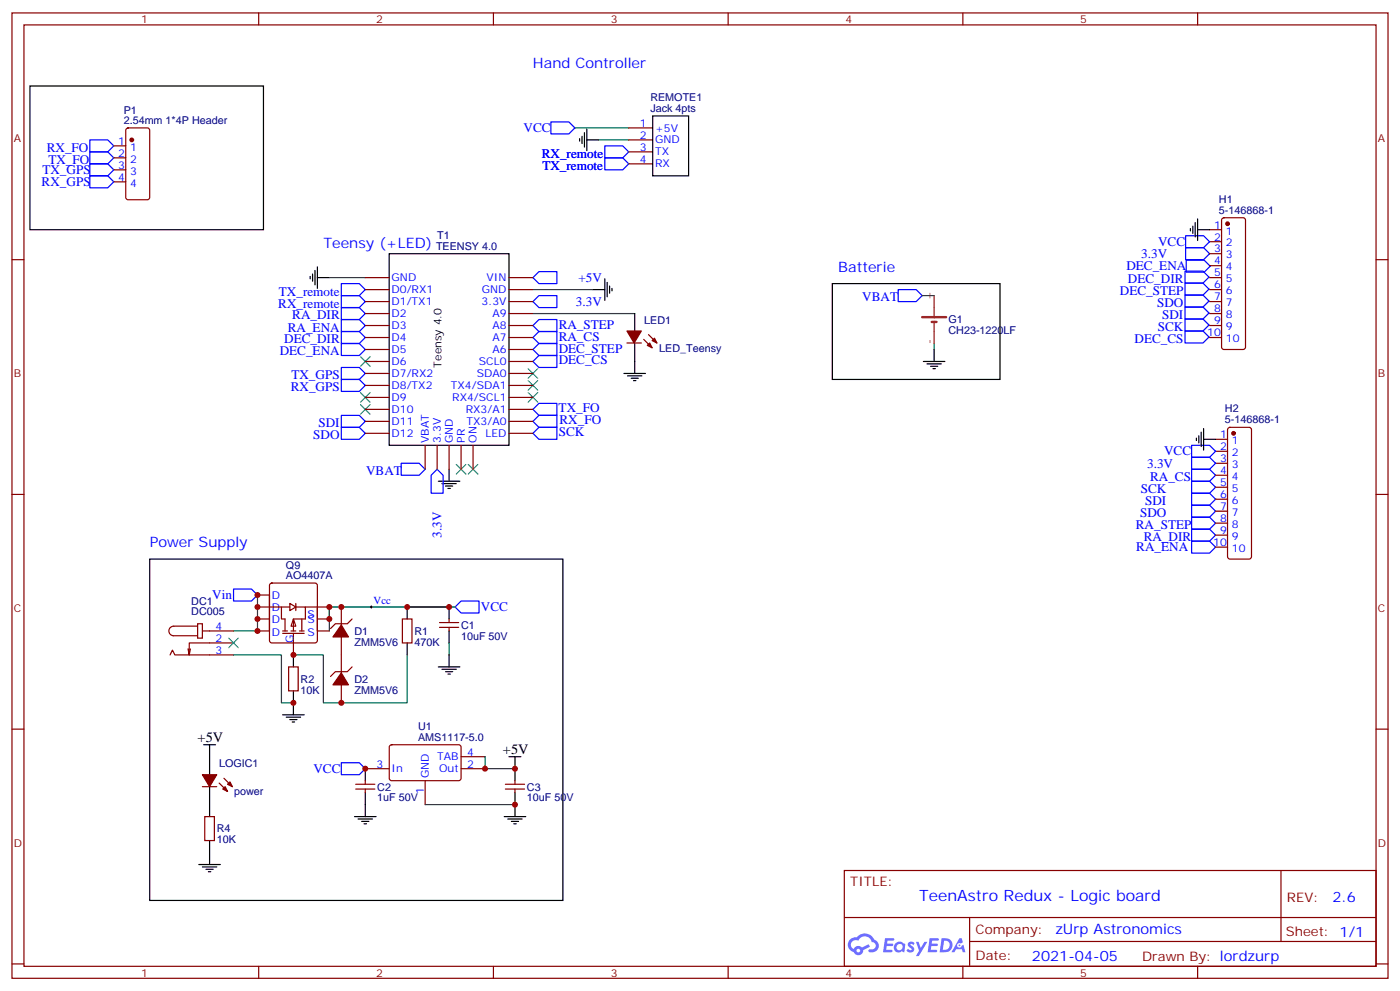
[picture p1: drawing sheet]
<svg xmlns="http://www.w3.org/2000/svg" width="412mm" height="292mm" viewBox="0 0 412 292" stroke-linecap="round" stroke-linejoin="round" font-family="sans-serif">
<g fill="none" stroke="#870000" stroke-width=".35">
<path d="M3.5 3.8h405.4v284.3h-405.4zM7.1 7.3h398.2v277.3h-398.2zM76.2 3.8v3.5M145.3 3.8v3.5M214.5 3.8v3.5M283.6 3.8v3.5M352.8 3.8v3.5M3.5 76.5h3.6M405.3 76.5h3.6M3.5 145.6h3.6M405.3 145.6h3.6M3.5 214.8h3.6"/>
<path d="M405.3 214.8h3.6M248.7 256.4h156.6v28.2h-156.6zM377.3 256.4v20.9M248.7 270.2h156.5M285.6 277.3h119.6M285.6 270.2v14.2M3.5 283.9h3.6M76.2 284.6v3.5M145.3 284.6v3.5M214.5 284.6v3.5M283.6 284.6v3.5M352.8 284.6v3.5"/>
<path d="M405.3 283.9h3.6"/>
</g>
<g fill="#5487ff">
<path d="M267.7 277.6a1.22 1.22 0 0 1 1.7 .2l-.4 .6a.47 .47 0 0 0-.3-.4 .47 .47 0 0 0-.5 .2l.1 .2a1.14 1.14 0 0 1 .8 1.8 1.14 1.14 0 0 1-1.9 0l-.2-.2 .5-.6 .7 .5a.29 .29 0 0 0 .3-.3 .29 .29 0 0 0-.2-.3 1.04 1.04 0 0 1-.6-1.7z"/>
<path d="M260.7 276.3h2.4l.3 .2-.2 .5-1.8 .1-.1 .8h1.5l.3 .4-.3 .4h-1.6l-.2 1.1h1.7l.2 .3-.2 .3-2.6 .1z"/>
<path d="M273.8 276.3h2.4l.3 .2-.1 .5-1.8 .1-.2 .8h1.6l.3 .4-.4 .4h-1.6l-.1 1.1h1.7l.2 .3-.2 .3-2.6 .1z"/>
<path d="M282.6 276.3h.7l.3 1.3-.6 .3a.69 .69 0 0 0-1 .3 .69 .69 0 0 0 .4 .9 .69 .69 0 0 0 .9-.6l.5-.2 .6 2.2h-.8l-.2-.9h-1.8l-.5 .9h-.8z"/>
<path d="M269.8 277.4h.8l.6 1.8 1.1-1.8h.9l-2.6 4.2h-.8l.9-1.5z"/>
<path d="M277.4 276.3l-.6 4.2h1.3a2.11 2.11 0 0 0 2.5-2.1 2.11 2.11 0 0 0-2.5-2.1zM278.1 277.1a1.39 1.39 0 0 1 1.7 1.4 1.39 1.39 0 0 1-1.8 1.3h-.3z"/>
<path d="M263.7 277.9a1.54 1.54 0 0 0-.1 2.2 1.54 1.54 0 0 0 2.2 .1l.6 .3 .3-2.3-.2-.3h-.4a1.49 1.49 0 0 0-2.4 0zM264 278.9a.94 .94 0 0 1 1.8 0 .94 .94 0 0 1-1.8 0z"/>
<path d="M250.4 276.7a2.18 2.18 0 0 0 1.1 3.7 1.44 1.44 0 0 0 1.6 .9 1.44 1.44 0 0 0 1.2-1.4l2-1.1-.5-.7-1.9 1a1.47 1.47 0 0 0-2.4 .4 1.39 1.39 0 0 1-.7-1.9 1.39 1.39 0 0 1 2-.5 2.12 2.12 0 0 1 2.2-1.3 2.12 2.12 0 0 1 1.9 1.7 1.14 1.14 0 0 1 1.1 1.4 1.14 1.14 0 0 1-1.7 .7 .43 .43 0 0 0-.5 .4 .43 .43 0 0 0 .4 .5 1.98 1.98 0 0 0 2.5-1.2 1.98 1.98 0 0 0-1.2-2.6 3.1 3.1 0 0 0-5.3-.6l-.9 .1zM252.3 280a.55 .55 0 0 1 1.1 0 .55 .55 0 0 1-1.1 0z"/>
<circle cx="282.6" cy="278.4" r=".26"/>
</g>
<g fill="none" stroke="#00f" stroke-width=".35">
<path d="M178.2 46.5h5.2l1.8 1.8-1.8 1.7h-5.2zM178.2 43h5.2l1.8 1.7-1.8 1.8h-5.2zM100.5 94.1h5.3l1.8 1.8-1.8 1.7h-5.3zM100.5 83.5h5.3l1.8 1.8-1.8 1.8h-5.3zM100.5 87.1h5.3l1.8 1.7-1.8 1.8h-5.3zM100.5 90.6h5.3l1.8 1.8-1.8 1.7h-5.3zM100.5 97.6h5.3l1.8 1.8-1.8 1.8h-5.3zM157 81.8l1.7-1.8h5.3v3.5h-5.3zM157 95.9l1.7-1.8h5.3v3.5h-5.3zM157 99.4l1.7-1.8h5.3v3.6h-5.3zM264.6 85.3h5.3l1.7 1.8-1.7 1.7h-5.3zM100.5 101.2h5.3l1.8 1.7-1.8 1.8h-5.3z"/>
<path d="M157 102.9l1.7-1.7h5.3v3.5h-5.3zM157 106.5l1.7-1.8h5.3v3.5h-5.3zM100.5 125.9h5.3l1.8 1.7-1.8 1.8h-5.3zM100.5 122.3h5.3l1.8 1.8-1.8 1.8h-5.3zM118.2 136.5h5.3l1.7 1.7-1.7 1.8h-5.3zM158.7 125.9h5.3v3.5h-5.3l-1.7-1.8zM68.8 173.5h5.3l1.7 1.8-1.7 1.7h-5.3zM134.1 178.8l1.7-1.8h5.3v3.6h-5.3zM100.5 224.6h5.3l1.8 1.8-1.8 1.8h-5.3z"/>
</g>
<g fill="none" stroke="#000" stroke-width=".35">
<path d="M8.8 25.3h68.8v42.4h-68.8zM172.2 39.1v4.2M172.9 38v6.4M192.3 34.1h10.5v17.7h-10.5zM170.7 40.9v.7M171.4 40.1v2.2M172.9 41.2h3.5M92.8 79.7v4.2M93.5 78.6v6.3M91.4 81.4v.7M92.1 80.7v2.1M93.5 81.8h3.5"/>
<path d="M174.6 85.3h3.6M178.2 82.1v6.4M178.9 83.2v4.2M179.6 84.2v2.2M180.3 84.9v.8M187 92.4v5.2M245.2 83.5h49.4v28.3h-49.4zM183.8 110h6.3M184.9 110.7h4.2M185.9 111.4h2.1M186.6 112.1h.7M187 101.2v8.8"/>
<path d="M272 106.5h6.3M273 107.2h4.3M274.1 107.9h2.1M274.8 108.6h.7M275.2 102.9v3.6M132.3 138.2v3.5M129.1 141.7h6.4M130.2 142.5h4.2M131.2 143.2h2.1M131.9 143.9h.7M44.1 164.7h121.7v100.5h-121.7zM119.9 178.8v3.5"/>
<path d="M132.3 178.8v3.5M86.4 192.9v3.5M119.9 189.4v3.5M132.3 185.8v3.6M86.4 203.5v3.5M61.7 222.9v5.3M61.7 231.7v8.8M107.6 226.4v3.5M107.6 233.5v7M149.9 222.9h3.6M151.7 222.9v3.5M151.7 237v3.5"/>
<path d="M58.6 254.6h6.3M59.6 255.3h4.3M60.7 256h2.1M61.4 256.8h.7M61.7 247.6v7M104.4 240.5h6.4M105.5 241.2h4.2M106.5 241.9h2.2M107.2 242.6h.7M148.5 240.5h6.4M149.6 241.2h4.2M150.6 241.9h2.2"/>
<path d="M151.3 242.6h.7"/>
</g>
<path d="M169.3 37.7h15.9M176.4 41.2h8.8M97 81.8h10.6M157 92.4h30M157 85.3h17.6M271.6 87.1h3.6M275.2 101.2v1.7M75.8 175.3v10.5h-7M97 178.8v7M132.3 178.8h-35.3v3.5" fill="none" stroke="#008700" stroke-width=".35"/>
<g fill="none" stroke="#870000" stroke-width=".35">
<path d="M185.2 37.7h7.1M185.2 41.2h7.1M185.2 44.7h7.1M185.2 48.3h7.1M189.6 100l2.5 2.4M191 98.6l2.5 2.4M184.7 101h4.2M75.8 178.8h7.1M75.8 175.3h3.6v10.5h-3.6M79.6 171.9l.5-.2h12.7l.5 .2 .2 .5v16.3l-.2 .5-.5 .2h-12.7l-.5-.3-.2-.4v-16.3zM90 178.8h7M93.5 178.8v7h3.5"/>
<path d="M100.5 178.8v5.3M75.8 182.3h3.6M85 196.4h2.8v7.1h-2.8zM86.4 186.5v6.4M93.5 182.3h3.5M100.5 187.6v10.6M103.7 196.4l-1.4 1.4h-3.5l-1.4 1.4M103.7 182.3l-1.4 1.4h-3.5l-1.4 1.4M118.5 182.3h2.9v7.1h-2.9zM129.5 184.8h5.6M129.5 183.4h5.6M132.3 182.3v1.1"/>
<path d="M132.3 184.8v1M100.5 201.7v5.3M59.6 231.7h4.3M64.6 230.6l2.4 2.5M66 229.2l2.4 2.5M104.8 232.4h5.6M104.8 231h5.6M107.6 229.9v1.1M107.6 232.4v1.1M60.3 240.5h2.8v7.1h-2.8z"/>
</g>
<path d="M271.6 93.4h7.1M274.5 94.8h1.4" fill="none" stroke="#8c2424" stroke-width=".71"/>
<path d="M275.2 87.1v6.3M275.2 94.8v6.4" fill="none" stroke="#8c2424" stroke-width=".35"/>
<g fill="#870000" stroke="#870000" stroke-width=".35">
<path d="M184.7 97.5h4.2l-2.1 3.5z"/>
<path d="M191.4 101l.7 1.4-1.4-.7z"/>
<path d="M192.1 100.3l.7-.7 .7 1.4z"/>
<path d="M59.6 228.2h4.3l-2.2 3.5z"/>
<path d="M65.6 232.4l.7-.7 .7 1.4z"/>
<path d="M67.7 230.3l.7 1.4-1.4-.7z"/>
<path d="M100.5 198.2l2.2 3.5h-4.6z"/>
<path d="M100.5 184.1l2.2 3.5h-4.6z"/>
</g>
<g fill="#fff" stroke="#870000" stroke-width=".35">
<path d="M86.4 182.3l.7 2.1h-1.4z"/>
<path d="M85.4 177.7l1.7 1.1-1.7 1z"/>
</g>
<g fill="none" stroke="#870000" stroke-width=".35">
<path d="M37.3 37.9l.4-.2h5.7l.6 .4 .1 20-.5 .7h-5.9l-.6-.4-.1-20zM33.5 43h3.5M33.5 46.5h3.5M33.5 50h3.5M33.5 53.6h3.5M356.3 67.7h3.5M356.3 71.2h3.5M356.3 74.7h3.5M356.3 78.2h3.5M360.1 64.3l.4-.2h5.7l.5 .2 .2 .5v37.4l-.2 .5-.5 .2h-5.7l-.5-.2-.2-.5v-37.4zM107.6 81.8h7.1M107.6 85.3h7.1"/>
<path d="M107.6 88.8h7.1M107.6 92.4h7.1M107.6 95.9h7.1M107.6 99.4h7.1M149.9 81.8h7.1M149.9 85.3h7.1M149.9 88.8h7.1M149.9 92.4h7.1M149.9 95.9h7.1M149.9 99.4h7.1M356.3 81.8h3.5M356.3 85.3h3.5"/>
<path d="M356.3 88.8h3.5M356.3 92.4h3.5M356.3 95.9h3.5M356.3 99.4h3.5M107.6 102.9h7.1M107.6 106.5h7.1M107.6 110h7.1M107.6 113.5h7.1M107.6 117.1h7.1M149.9 102.9h7.1M149.9 106.5h7.1M149.9 110h7.1"/>
<path d="M149.9 113.5h7.1M149.9 117.1h7.1M107.6 120.6h7.1M107.6 124.1h7.1M107.6 127.6h7.1M125.2 131.2v7M128.8 131.2v7M132.3 131.2v7M135.8 131.2v7M139.3 131.2v7M149.9 120.6h7.1M149.9 124.1h7.1"/>
<path d="M149.9 127.6h7.1M358.1 129.4h3.5M358.1 132.9h3.5M358.1 136.5h3.5M358.1 140h3.5M361.8 126.1l.5-.2h5.6l.5 .2 .3 .5v37.4l-.3 .5-.5 .2h-5.6l-.5-.3-.2-.4v-37.4zM358.1 143.5h3.5M358.1 147h3.5M358.1 150.6h3.5M358.1 154.1h3.5M358.1 157.6h3.5M85.4 178.8h-2.5v3.5h1.1v3.5"/>
<path d="M87.1 178.8h2.9v3.5h-3.6v3.5M87.1 177.7v2.1M358.1 161.1h3.5M50.1 192.9l.7-1.4 .7 1.4h17.3M56.1 191.1l-.4 1.8M58.2 183.7h1.4v4.3h-1.4zM58.2 184.4h-7a1.41 1.41 0 0 0-1.5 1.4 1.41 1.41 0 0 0 1.5 1.5h7M59.6 185.8h9.2M68.8 189.4h-13.1v3.5l-.3-1.8M83.3 186.5h6.3M83.3 185.8h1.4M85.7 185.8h1.4"/>
<path d="M88.2 185.8h1.4M88.9 182.3v3.5M114.9 219.6l.5-.2h20l.4 .7v9.4l-.7 .4h-20l-.4-.7v-9.1zM107.6 226.4h7.1M125.2 229.9v7.1M135.8 226.4h7.1M135.8 222.9h7.1M148.9 232.4h5.6M148.9 231h5.6M151.7 229.9v1.1M151.7 232.4v1.1"/>
</g>
<path d="M119.9 178.8h14.2M68.8 192.9h14.1v14.1h3.5M86.4 192.9h8.8v14.1h24.7v-14.1M132.3 189.4v3.5M125.2 237h26.5M142.9 222.9v3.5h8.8" fill="none" stroke="#008700" stroke-width=".35"/>
<path d="M109 178.8h.7M109.4 178.4v.7" fill="none" stroke="#000" stroke-width=".29"/>
<g fill="none" stroke="#3c3" stroke-width=".35">
<path d="M106.2 119.2l2.8 2.8M106.2 115.6l2.8 2.9M106.2 105.1l2.8 2.8M109 119.2l-2.8 2.8M109 115.6l-2.8 2.9M109 105.1l-2.8 2.8M155.6 112.1l2.8 2.8M155.6 115.6l2.8 2.9M155.6 108.6l2.8 2.8M158.4 112.1l-2.8 2.8M158.4 115.6l-2.8 2.9M158.4 108.6l-2.8 2.8"/>
<path d="M134.4 136.8l2.8 2.8M137.2 136.8l-2.8 2.8M137.9 136.8l2.9 2.8M140.8 136.8l-2.9 2.8M67.4 188l2.8 2.8M70.2 188l-2.8 2.8"/>
</g>
<g fill="none" stroke="#000" stroke-width=".35">
<path d="M114.7 74.7h35.2v56.5h-35.2zM350.7 67.3v.7M351.4 66.6v2.1M352.1 65.5v4.3M352.8 67.7h3.5M352.8 64.5v6.3M352.4 129v.8M353.1 128.3v2.2M353.8 127.3v4.2M354.5 129.4h3.6M354.5 126.2v6.4M129.1 196.4h6.4"/>
<path d="M130.2 197.1h4.2M131.2 197.8h2.1M131.9 198.5h.7M132.3 192.9v3.5M60 219.4h3.5M61.7 219.4v3.5M83.3 210.5h6.3M84.3 211.2h4.2M85.4 211.9h2.1M86.1 212.7h.7M86.4 207v3.5M151.7 226.4v3.5"/>
<path d="M151.7 233.5v3.5"/>
</g>
<g fill="none" stroke="#00f" stroke-width=".35">
<path d="M162.3 35.9h5.3l1.7 1.8-1.7 1.7h-5.3zM26.5 48.3h5.2l1.8 1.7-1.8 1.8h-5.2zM26.5 51.8h5.2l1.8 1.8-1.8 1.7h-5.2zM26.5 44.7h5.2l1.8 1.8-1.8 1.8h-5.2zM26.5 41.2h5.2l1.8 1.8-1.8 1.7h-5.2zM349.1 79.9h5.3l1.7 1.7-1.7 1.8h-5.3zM349.2 73h5.3l1.8 1.7-1.8 1.8h-5.3zM349.2 69.4h5.3l1.8 1.8-1.8 1.8h-5.3zM349.4 76.6h5.3l1.8 1.8-1.8 1.8h-5.3zM157 88.8l1.7-1.7h5.3v3.5h-5.3zM349.1 83.4h5.3l1.7 1.7-1.7 1.8h-5.3zM349.1 86.9h5.3l1.7 1.8-1.7 1.7h-5.3z"/>
<path d="M349.1 90.4h5.3l1.7 1.8-1.7 1.8h-5.3zM349.1 94h5.3l1.7 1.7-1.7 1.8h-5.3zM349.1 97.5h5.3l1.7 1.8-1.7 1.7h-5.3zM100.5 111.8h5.3l1.8 1.7-1.8 1.8h-5.3zM100.5 108.2h5.3l1.8 1.8-1.8 1.8h-5.3zM127 140l1.8-1.8 1.7 1.8v5.3h-3.5zM157 120.6l1.7-1.8h5.3v3.5h-5.3zM157 124.1l1.7-1.8h5.3v3.6h-5.3zM351 138.2h5.3l1.8 1.8-1.8 1.7h-5.3zM351 131.2h5.3l1.8 1.7-1.8 1.8h-5.3zM351 134.7h5.3l1.8 1.8-1.8 1.7h-5.3zM351 159.4h5.3l1.8 1.7-1.8 1.8h-5.3z"/>
<path d="M351 155.9h5.3l1.8 1.7-1.8 1.8h-5.3zM351 152.3h5.3l1.8 1.8-1.8 1.8h-5.3zM351 148.8h5.3l1.8 1.8-1.8 1.7h-5.3zM351 145.3h5.3l1.8 1.7-1.8 1.8h-5.3zM351 141.7h5.3l1.8 1.8-1.8 1.8h-5.3z"/>
</g>
<g fill="#870000" stroke="#870000" stroke-width=".35">
<circle cx="363.4" cy="127.6" r=".53"/>
<circle cx="361.6" cy="65.9" r=".53"/>
<circle cx="38.8" cy="41.2" r=".53"/>
</g>
<g fill="#c00">
<circle cx="75.8" cy="175.3" r=".88"/>
<circle cx="75.8" cy="178.8" r=".88"/>
<circle cx="75.8" cy="182.3" r=".88"/>
<circle cx="75.8" cy="185.8" r=".88"/>
<circle cx="86.4" cy="192.9" r=".88"/>
<circle cx="97" cy="178.8" r=".88"/>
<circle cx="97" cy="182.3" r=".88"/>
<circle cx="100.5" cy="178.8" r=".88"/>
<circle cx="119.9" cy="178.8" r=".88"/>
<circle cx="86.4" cy="207" r=".88"/>
<circle cx="100.5" cy="207" r=".88"/>
<circle cx="132.3" cy="178.8" r=".88"/>
<circle cx="142.9" cy="226.4" r=".88"/>
<circle cx="107.6" cy="226.4" r=".88"/>
<circle cx="151.7" cy="226.4" r=".88"/>
<circle cx="151.7" cy="237" r=".88"/>
</g>
<text font-size="4.6" fill="#00f" x="270.8" y="265.4">TeenAstro Redux - Logic board</text>
<g font-size="4.2" fill="#00f">
<text x="157" y="20">Hand Controller</text>
<text x="95.2" y="73">Teensy (+LED)</text>
<text x="246.9" y="80">Batterie</text>
<text x="44.1" y="161.1">Power Supply</text>
<text x="392.5" y="265.7">2.6</text>
<text x="310.9" y="275.2">zUrp Astronomics</text>
<text x="304" y="283">2021-04-05</text>
</g>
<g font-size="4.2">
<text x="58.2" y="218.7">+5V</text>
<text x="148.2" y="222.2">+5V</text>
</g>
<g font-size="3.9" fill="#00f">
<text x="154.2" y="38.9">VCC</text>
<text x="13.8" y="44.7">RX_FO</text>
<text x="159.6" y="46.5">RX_remote</text>
<text x="12.5" y="51.3">TX_GPS</text>
<text x="14.2" y="48.2">TX_FO</text>
<text x="159.8" y="50">TX_remote</text>
<text x="12.3" y="54.8">RX_GPS</text>
<text x="336.2" y="76">3.3V</text>
<text x="341.1" y="72.4">VCC</text>
<text x="170.4" y="83">+5V</text>
<text x="331.8" y="79.5">DEC_ENA</text>
<text x="332.2" y="83.3">DEC_DIR</text>
<text x="82.2" y="87.1">TX_remote</text>
<text x="254" y="88.8">VBAT</text>
<text x="329.9" y="86.9">DEC_STEP</text>
<text x="82" y="90.6">RX_remote</text>
<text x="86.1" y="94.1">RA_DIR</text>
<text x="169.7" y="90.1">3.3V</text>
<text x="340.8" y="90.4">SDO</text>
<text x="342.3" y="93.9">SDI</text>
<text x="83.7" y="101.1">DEC_DIR</text>
<text x="84.8" y="97.6">RA_ENA</text>
<text x="164.6" y="97">RA_STEP</text>
<text x="164.6" y="100.5">RA_CS</text>
<text x="334.2" y="101">DEC_CS</text>
<text x="341.1" y="97.4">SCK</text>
<text x="82.4" y="104.7">DEC_ENA</text>
<text x="164.6" y="104.1">DEC_STEP</text>
<text x="164.6" y="107.2">DEC_CS</text>
<text x="85.8" y="111.8">TX_GPS</text>
<text x="85.7" y="115.3">RX_GPS</text>
<text x="93.8" y="125.8">SDI</text>
<text x="164.6" y="121.3">TX_FO</text>
<text x="164.8" y="124.8">RX_FO</text>
<text x="92.3" y="129.3">SDO</text>
<text x="164.6" y="128.4">SCK</text>
<text x="337.9" y="137.7">3.3V</text>
<text x="342.9" y="134.1">VCC</text>
<text x="107.8" y="140">VBAT</text>
<text x="338.8" y="141.7">RA_CS</text>
<text x="336.1" y="145.2">SCK</text>
<text x="337.3" y="148.8">SDI</text>
<text x="334.6" y="155.8">RA_STEP</text>
<text x="335.9" y="152.3">SDO</text>
<text x="130" y="158.4" transform="rotate(-90 130 158.4)">3.3V</text>
<text x="336.9" y="159.3">RA_DIR</text>
<text x="334.7" y="162.4">RA_ENA</text>
<text x="62.5" y="176.5">Vin</text>
<text x="141.7" y="180.1">VCC</text>
<text x="92.3" y="227.7">VCC</text>
</g>
<g font-size="3.9" fill="#800">
<text x="250.5" y="261">TITLE:</text>
<text x="379.1" y="265.7">REV:</text>
<text x="287.4" y="275.2">Company:</text>
<text x="378.7" y="275.8">Sheet: 1/1</text>
<text x="287.4" y="282.9">Date:</text>
<text x="336.4" y="282.9">Drawn By: lordzurp</text>
</g>
<g font-size="3.2" fill="#800">
<text x="41.6" y="6.8">1</text>
<text x="110.8" y="6.8">2</text>
<text x="179.9" y="6.8">3</text>
<text x="249.1" y="6.8">4</text>
<text x="318.2" y="6.8">5</text>
<text x="4.1" y="41.9">A</text>
<text x="405.9" y="41.9">A</text>
<text x="4.1" y="111.1">B</text>
<text x="405.9" y="111.1">B</text>
<text x="4.1" y="180.2">C</text>
<text x="405.9" y="180.2">C</text>
<text x="4.1" y="249.3">D</text>
<text x="405.9" y="249.3">D</text>
<text x="41.6" y="287.6">1</text>
<text x="110.8" y="287.6">2</text>
<text x="179.9" y="287.6">3</text>
<text x="249.1" y="287.6">4</text>
<text x="318.2" y="287.6">5</text>
</g>
<g font-size="3.2" fill="#000080">
<text x="191.6" y="29.9">REMOTE1</text>
<text x="36.4" y="33.4">P1</text>
<text x="191.6" y="33">Jack 4pts</text>
<text x="36.4" y="36.6">2.54mm 1*4P Header</text>
<text x="359.1" y="59.8">H1</text>
<text x="359.1" y="63">5-146868-1</text>
<text x="128.8" y="70.5">T1</text>
<text x="128.4" y="73.7">TEENSY 4.0</text>
<text x="189.8" y="95.3">LED1</text>
<text x="279.4" y="95.2">G1</text>
<text x="279.4" y="98.4">CH23-1220LF</text>
<text x="194.2" y="103.6">LED_Teensy</text>
<text x="360.8" y="124.7">5-146868-1</text>
<text x="360.8" y="121.5">H2</text>
<text x="84.2" y="167.5">Q9</text>
<text x="84.2" y="170.7">AO4407A</text>
<text x="56.3" y="178.1">DC1</text>
<text x="56.3" y="181.2">DC005</text>
<text x="135.8" y="185.2">C1</text>
<text x="104.4" y="190.2">ZMM5V6</text>
<text x="104.4" y="187">D1</text>
<text x="122.1" y="190.2">470K</text>
<text x="122.1" y="187">R1</text>
<text x="135.8" y="188.4">10uF 50V</text>
<text x="88.6" y="201.1">R2</text>
<text x="104.4" y="201.1">D2</text>
<text x="88.5" y="204.3">10K</text>
<text x="104.4" y="204.3">ZMM5V6</text>
<text x="123.1" y="215.1">U1</text>
<text x="123.1" y="218.2">AMS1117-5.0</text>
<text x="64.5" y="225.8">LOGIC1</text>
<text x="111.1" y="232.8">C2</text>
<text x="155.2" y="232.8">C3</text>
<text x="69" y="234.1">power</text>
<text x="111.1" y="236.1">1uF 50V</text>
<text x="155.2" y="236.1">10uF 50V</text>
<text x="63.9" y="245.2">R4</text>
<text x="63.9" y="248.4">10K</text>
</g>
<g font-size="3.2" fill="#00f">
<text x="188.5" y="37.3">1</text>
<text x="188.5" y="40.9">2</text>
<text x="193" y="38.7">+5V</text>
<text x="34.8" y="42.6">1</text>
<text x="34.8" y="46.1">2</text>
<text x="38.3" y="44.4">1</text>
<text x="38.3" y="47.9">2</text>
<text x="188.5" y="44.4">3</text>
<text x="188.5" y="47.9">4</text>
<text x="193" y="42.3">GND</text>
<text x="193" y="45.8">TX</text>
<text x="34.8" y="49.7">3</text>
<text x="34.8" y="53.2">4</text>
<text x="38.3" y="51.4">3</text>
<text x="193" y="49.3">RX</text>
<text x="38.3" y="55">4</text>
<text x="357.6" y="67.3">1</text>
<text x="357.6" y="70.8">2</text>
<text x="361.1" y="69.1">1</text>
<text x="357.6" y="74.4">3</text>
<text x="357.6" y="77.9">4</text>
<text x="361.1" y="72.6">2</text>
<text x="361.1" y="76.1">3</text>
<text x="115.4" y="82.8">GND</text>
<text x="143.3" y="82.8">VIN</text>
<text x="357.6" y="81.4">5</text>
<text x="361.1" y="79.7">4</text>
<text x="361.1" y="83.2">5</text>
<text x="115.4" y="86.4">D0/RX1</text>
<text x="115.4" y="89.9">D1/TX1</text>
<text x="141.9" y="89.9">3.3V</text>
<text x="141.9" y="86.4">GND</text>
<text x="357.6" y="84.9">6</text>
<text x="357.6" y="88.5">7</text>
<text x="361.1" y="86.7">6</text>
<text x="115.4" y="93.4">D2</text>
<text x="145" y="93.4">A9</text>
<text x="357.6" y="92">8</text>
<text x="357.6" y="95.5">9</text>
<text x="361.1" y="90.2">7</text>
<text x="361.1" y="93.8">8</text>
<text x="115.4" y="96.9">D3</text>
<text x="115.4" y="100.5">D4</text>
<text x="145" y="100.5">A7</text>
<text x="145" y="96.9">A8</text>
<text x="355.6" y="99.1">10</text>
<text x="361.1" y="97.3">9</text>
<text x="361.1" y="100.8">10</text>
<text x="115.4" y="104">D5</text>
<text x="115.4" y="107.5">D6</text>
<text x="141.1" y="107.5">SCL0</text>
<text x="145" y="104">A6</text>
<text x="115.4" y="111.1">D7/RX2</text>
<text x="140.4" y="111.1">SDA0</text>
<text x="115.4" y="114.6">D8/TX2</text>
<text x="115.4" y="118.1">D9</text>
<text x="132.8" y="114.6">TX4/SDA1</text>
<text x="133.2" y="118.1">RX4/SCL1</text>
<text x="115.4" y="121.6">D10</text>
<text x="115.4" y="125.2">D11</text>
<text x="137.2" y="121.6">RX3/A1</text>
<text x="137.5" y="125.2">TX3/A0</text>
<text x="115.4" y="128.7">D12</text>
<text x="126.3" y="130.5" transform="rotate(-90 126.3 130.5)">VBAT</text>
<text x="129.8" y="130.5" transform="rotate(-90 129.8 130.5)">3.3V</text>
<text x="133.3" y="130.5" transform="rotate(-90 133.3 130.5)">GND</text>
<text x="136.9" y="130.5" transform="rotate(-90 136.9 130.5)">PR</text>
<text x="140.4" y="130.5" transform="rotate(-90 140.4 130.5)">ON</text>
<text x="143" y="128.7">LED</text>
<text x="359.4" y="129">1</text>
<text x="362.9" y="130.8">1</text>
<text x="359.4" y="132.6">2</text>
<text x="359.4" y="136.1">3</text>
<text x="362.9" y="134.3">2</text>
<text x="362.9" y="137.9">3</text>
<text x="359.4" y="139.6">4</text>
<text x="359.4" y="143.2">5</text>
<text x="362.9" y="141.4">4</text>
<text x="359.4" y="146.7">6</text>
<text x="362.9" y="144.9">5</text>
<text x="362.9" y="148.4">6</text>
<text x="359.4" y="150.2">7</text>
<text x="359.4" y="153.7">8</text>
<text x="362.9" y="152">7</text>
<text x="362.9" y="155.5">8</text>
<text x="357.4" y="160.8">10</text>
<text x="359.4" y="157.3">9</text>
<text x="362.9" y="159">9</text>
<text x="362.9" y="162.6">10</text>
<text x="80.1" y="179.8">D</text>
<text x="80.1" y="176.3">D</text>
<text x="110.1" y="177.9">Vcc</text>
<text x="63.5" y="185.5">4</text>
<text x="80.1" y="183.4">D</text>
<text x="90.6" y="183.4">S</text>
<text x="90.6" y="182">S</text>
<text x="63.5" y="189">2</text>
<text x="80.1" y="187.3">D</text>
<text x="86.4" y="189.4" transform="rotate(-90 86.4 189.4)">G</text>
<text x="90.6" y="187.3">S</text>
<text x="63.5" y="192.5">3</text>
<text x="110.9" y="226.1">3</text>
<text x="115.4" y="227.5">In</text>
<text x="128.8" y="223.9">TAB</text>
<text x="129.4" y="227.5">Out</text>
<text x="137.6" y="226.1">2</text>
<text x="137.6" y="222.5">4</text>
<text x="124.9" y="233.7" transform="rotate(-90 124.9 233.7)">1</text>
<text x="126.3" y="229.2" transform="rotate(-90 126.3 229.2)">GND</text>
</g>
<g font-size="3.2" fill="#8d2323">
<text x="274.8" y="88.5" transform="rotate(-90 274.8 88.5)">+</text>
<text x="274.8" y="101.2" transform="rotate(-90 274.8 101.2)">-</text>
</g>
<text font-size="3.2" x="130.1" y="108.2" transform="rotate(-90 130.1 108.2)">Teensy 4.0</text>
</svg>
